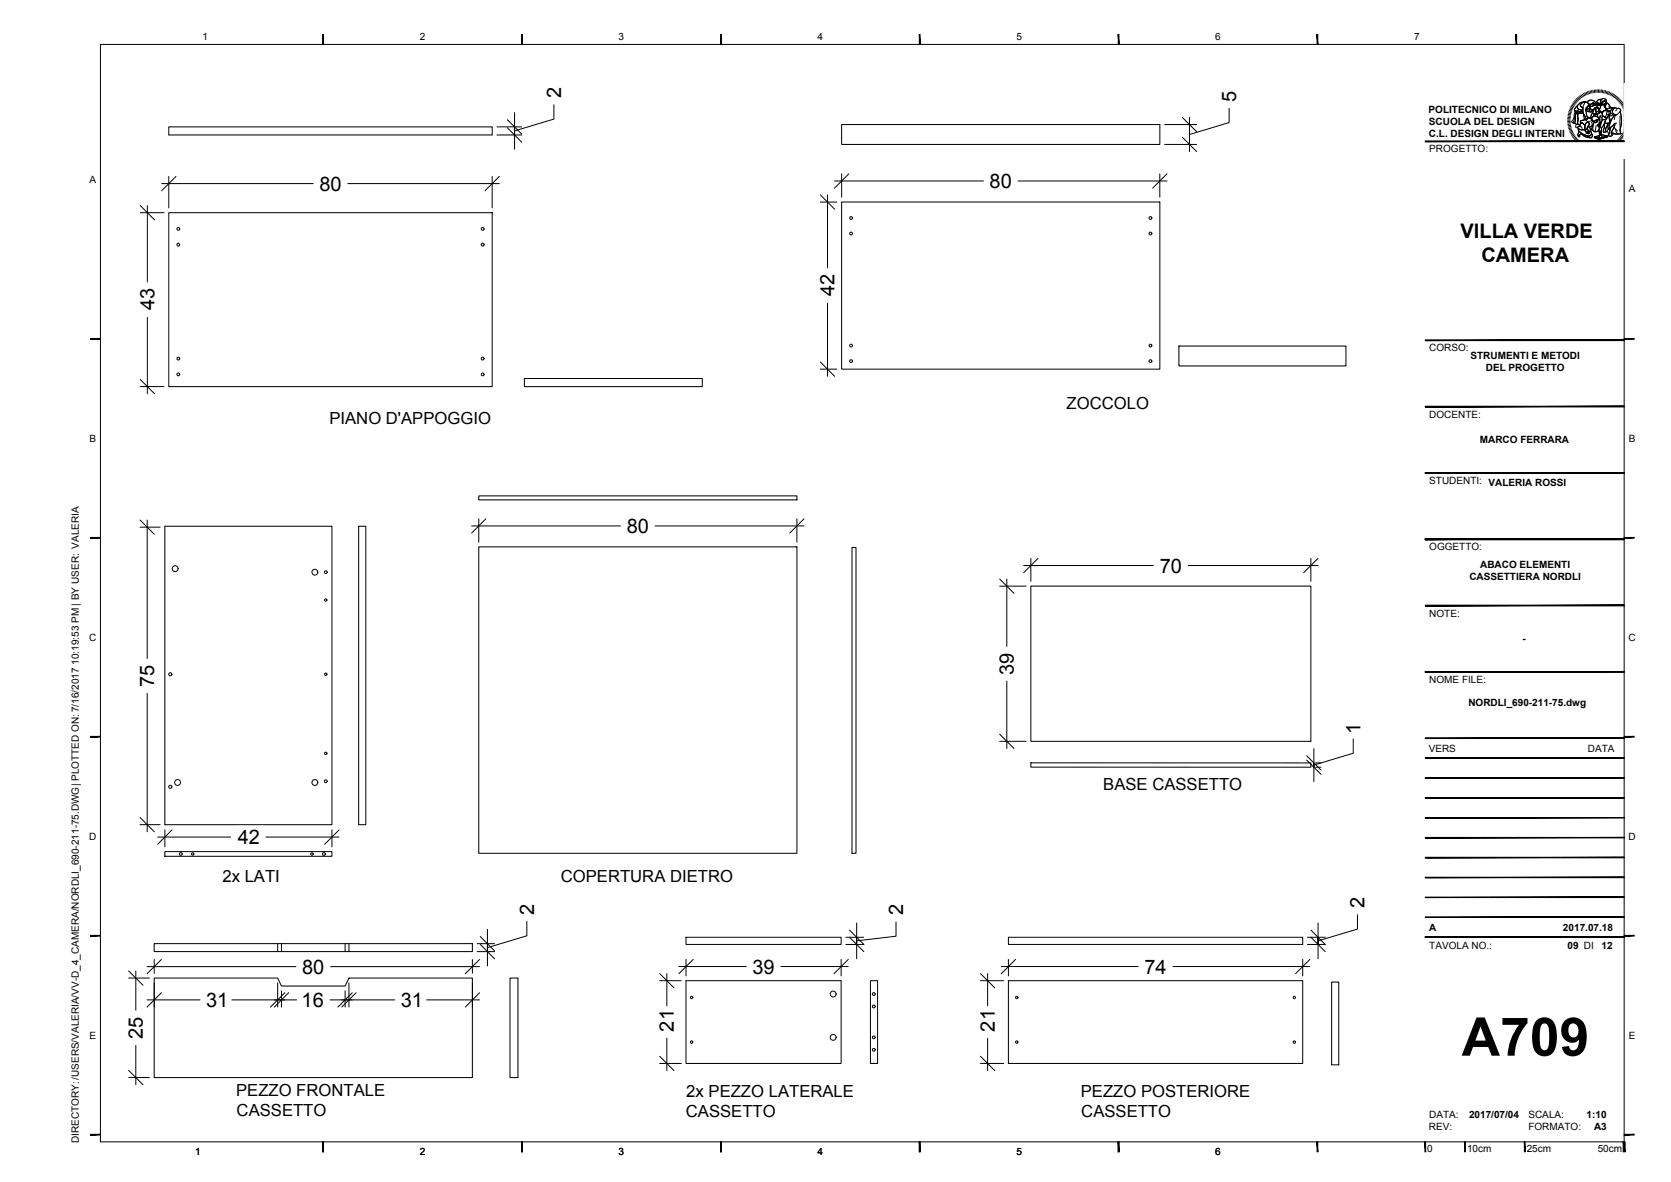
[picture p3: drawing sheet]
<svg xmlns="http://www.w3.org/2000/svg" width="420mm" height="297mm" viewBox="0 0 420 297" stroke-linecap="round" stroke-linejoin="round" font-family="sans-serif">
<!-- layer: 0 -->
<g fill="none" stroke="#000" stroke-width=".25">
<path d="M42.4 31.9h81.4v2h-81.4zM127.6 30.1l3.6 3.6M127.6 32.1l3.6 3.6M211.6 31.3h80v5h-80zM297.3 29.5l3.6 3.6M297.3 34.5l3.6 3.6M35.3 51.6l3.6 3.7M42.4 53.5h81.4v43.7h-81.4zM44.2 44.3l-3.6 3.6M125.6 44.3l-3.6 3.6M206.3 49l3.6 3.6M211.6 50.8h80v42h-80z"/>
<path d="M213.4 43.7l-3.6 3.6M293.4 43.7l-3.6 3.6M35.3 95.4l3.6 3.6M131.9 95.1h44.7v2.1h-44.7zM206.3 91l3.6 3.6M296.4 87h42v5h-42zM35.2 130.7l3.6 3.6M41.4 132.2h42.1v75h-42.1zM90.2 132.2h1.8v75h-1.8zM120.4 137.4h80v77h-80zM120.4 124.6h80v1h-80zM122.2 130.4l-3.6 3.6"/>
<path d="M202.2 130.4l-3.6 3.6M214.2 137.6h1v76.8h-1zM251.4 145.5l3.6 3.6M259.2 147.3h70.4v39h-70.4zM261 140.3l-3.6 3.6M331.4 140.3l-3.6 3.6M251.4 184.5l3.6 3.6M259.2 191.7h70.4v1.1h-70.4zM328.6 189.9l3.6 3.6M328.6 191l3.6 3.6M35.2 205.4l3.6 3.6M41.4 214h42.1v1.2h-42.1z"/>
<path d="M43.3 208.6l-3.6 3.6M85.3 208.6l-3.6 3.6M38.8 237.1h80v2h-80zM69.8 237.1v2M70.8 237.1v2M86.8 237.1v2M87.7 237.1v2M120.8 235.3l3.6 3.6M120.8 237.3l3.6 3.6M172.5 235.5h39v1.8h-39zM213.6 233.7l3.6 3.6M213.6 235.5l3.6 3.6"/>
<path d="M253.6 235.5h74v1.8h-74zM329.6 233.7l3.6 3.6M329.6 235.5l3.6 3.6M32.3 244l3.7 3.6M38.8 245.8h31l1 2h16l.9-2h31.1v25h-80zM40.6 241.1l-3.6 3.6M40.6 249.5l-3.6 3.6M71.6 249.5l-3.6 3.6M72.6 249.5l-3.6 3.6M88.6 249.5l-3.6 3.6M89.5 249.5l-3.6 3.6M120.6 241.1l-3.6 3.6"/>
<path d="M120.6 249.5l-3.6 3.6M128.2 245.8h2v25h-2zM165.9 244.7l3.6 3.5M172.5 246.5h39v20.7h-39zM174.3 241.1l-3.6 3.6M213.3 241.1l-3.6 3.6M218.9 246.5h1.8v20.7h-1.8zM246.5 244.7l3.6 3.5M253.6 246.5h74v20.7h-74zM255.4 241.1l-3.6 3.6M329.4 241.1l-3.6 3.6M334.8 246.8h1.8v20.8h-1.8z"/>
<path d="M32.3 269l3.7 3.6M165.9 265.4l3.6 3.6M246.5 265.4l3.6 3.6"/>
</g>
<!-- layer: Dettagli -->
<g fill="none" stroke="#000" stroke-width=".25">
<circle cx="44.8" cy="57.5" r=".35"/>
<circle cx="121.4" cy="57.5" r=".35"/>
<circle cx="214" cy="54.8" r=".35"/>
<circle cx="214" cy="58.7" r=".35"/>
<circle cx="289.3" cy="54.8" r=".35"/>
<circle cx="289.3" cy="58.7" r=".35"/>
<circle cx="44.8" cy="61.5" r=".35"/>
<circle cx="121.4" cy="61.5" r=".35"/>
<circle cx="44.8" cy="94.1" r=".35"/>
<circle cx="44.8" cy="90.1" r=".35"/>
<circle cx="121.4" cy="90.1" r=".35"/>
<circle cx="121.4" cy="94.1" r=".35"/>
<circle cx="214" cy="90.8" r=".35"/>
<circle cx="214" cy="86.8" r=".35"/>
<circle cx="289.3" cy="86.8" r=".35"/>
<circle cx="289.3" cy="90.8" r=".35"/>
<circle cx="44" cy="142.9" r=".74"/>
<circle cx="79.2" cy="143.8" r=".74"/>
<circle cx="81.9" cy="143.8" r=".35"/>
<circle cx="81.9" cy="150.8" r=".3"/>
<circle cx="42.8" cy="169.4" r=".4"/>
<circle cx="81.9" cy="169.4" r=".3"/>
<circle cx="42.8" cy="197.7" r=".4"/>
<circle cx="44.7" cy="196.6" r=".74"/>
<circle cx="79.2" cy="196.6" r=".74"/>
<circle cx="81.9" cy="196.3" r=".35"/>
<circle cx="81.9" cy="189.3" r=".3"/>
<circle cx="45.5" cy="214.6" r=".35"/>
<circle cx="48.5" cy="214.6" r=".3"/>
<circle cx="78.4" cy="214.6" r=".3"/>
<circle cx="81.4" cy="214.6" r=".35"/>
<circle cx="173.9" cy="250.7" r=".3"/>
<circle cx="209.5" cy="249.8" r=".74"/>
<circle cx="219.7" cy="252.9" r=".35"/>
<circle cx="219.7" cy="249.8" r=".35"/>
<circle cx="255.7" cy="250.7" r=".3"/>
<circle cx="325.4" cy="250.7" r=".3"/>
<circle cx="173.9" cy="261.9" r=".3"/>
<circle cx="209.5" cy="260.7" r=".74"/>
<circle cx="219.7" cy="263.8" r=".35"/>
<circle cx="219.7" cy="260.7" r=".35"/>
<circle cx="255.7" cy="261.9" r=".3"/>
<circle cx="325.4" cy="261.9" r=".3"/>
</g>
<!-- layer: G-ANNO-TTLB -->
<path d="M25.3 11.2h383.1v275.8h-383.1z" fill="none" stroke="#000" stroke-width=".25"/>
<g fill="#000" stroke="#000" stroke-width=".25">
<path d="M81.2 8.7l.1 2.5v-2.5zM81.2 8.7l.1 2.5h-.1z"/>
<path d="M131.2 8.7l.1 2.5v-2.5zM131.2 8.7l.1 2.5h-.1z"/>
<path d="M181.2 8.7l.1 2.5v-2.5zM181.2 8.7l.1 2.5h-.1z"/>
<path d="M231.2 8.7l.1 2.5v-2.5zM231.2 8.7l.1 2.5h-.1z"/>
<path d="M281.2 8.7l.1 2.5v-2.5zM281.2 8.7l.1 2.5h-.1z"/>
<path d="M331.2 8.7l.1 2.5v-2.5zM331.2 8.7l.1 2.5h-.1z"/>
<path d="M381.2 8.7l.1 2.5v-2.5zM381.2 8.7l.1 2.5h-.1z"/>
<path d="M358.4 35.6h50v-.2zM358.4 35.4h50l-50 .2z"/>
<path d="M22.8 85.2h2.5v-.1zM22.8 85.1h2.5l-2.5 .1z"/>
<path d="M358.4 85.6h50v-.2zM358.4 85.4h50l-50 .2z"/>
<path d="M408.4 85.2h2.5v-.1zM408.4 85.1h2.5l-2.5 .1z"/>
<path d="M358.4 118.8v.1l50-.1zM358.4 118.9l50-.1v.1z"/>
<path d="M358.4 102.3h50v-.2zM358.4 102.1h50l-50 .2z"/>
<path d="M358.4 118.9h50v-.1zM358.4 118.8h50l-50 .1z"/>
<path d="M22.8 135.2h2.5v-.1zM22.8 135.1h2.5l-2.5 .1z"/>
<path d="M358.4 135.4v.2l50-.2zM358.4 135.6l50-.2v.2z"/>
<path d="M358.4 135.4v.2l50-.2zM358.4 135.6l50-.2v.2z"/>
<path d="M358.4 135.4v.2l50-.2zM358.4 135.6l50-.2v.2z"/>
<path d="M358.4 135.4v.2l50-.2zM358.4 135.6l50-.2v.2z"/>
<path d="M408.4 135.2h2.5v-.1zM408.4 135.1h2.5l-2.5 .1z"/>
<path d="M358.4 152.1v.2l50-.2zM358.4 152.3l50-.2v.2z"/>
<path d="M358.4 168.7v.2l50-.2zM358.4 168.9l50-.2v.2z"/>
<path d="M358.4 168.7v.2l50-.2zM358.4 168.9l50-.2v.2z"/>
<path d="M22.8 185.2h2.5v-.1zM22.8 185.1h2.5l-2.5 .1z"/>
<path d="M358.4 195.4v.2l50-.2zM358.4 195.6l50-.2v.2z"/>
<path d="M358.4 190.4h50zM358.4 190.6l50-.2z"/>
<path d="M358.4 185.4v.2l50-.2zM358.4 185.6l50-.2v.2z"/>
<path d="M408.4 185.2h2.5v-.1zM408.4 185.1h2.5l-2.5 .1z"/>
<path d="M358.4 215.4v.2l50-.2zM358.4 215.6l50-.2v.2z"/>
<path d="M358.4 210.4h50zM358.4 210.6l50-.2z"/>
<path d="M358.4 205.4v.2l50-.2zM358.4 205.6l50-.2v.2z"/>
<path d="M358.4 200.4h50zM358.4 200.6l50-.2z"/>
<path d="M22.8 235.2h2.5v-.1zM22.8 235.1h2.5l-2.5 .1z"/>
<path d="M358.4 235.4v.2l50-.2zM358.4 235.6l50-.2v.2z"/>
<path d="M358.4 235.4v.2l50-.2zM358.4 235.6l50-.2v.2z"/>
<path d="M358.4 230.4v.2l50-.2zM358.4 230.6l50-.2v.2z"/>
<path d="M358.4 225.4h50zM358.4 225.6l50-.2z"/>
<path d="M358.4 220.4h50zM358.4 220.6l50-.2z"/>
<path d="M408.4 235.2h2.5v-.1zM408.4 235.1h2.5l-2.5 .1z"/>
<path d="M22.8 285.2h2.5v-.1zM22.8 285.1h2.5l-2.5 .1z"/>
<path d="M81.2 287l.1 2.5v-2.5zM81.2 287l.1 2.5h-.1z"/>
<path d="M81.2 287l.1 2.5v-2.5zM81.2 287l.1 2.5h-.1z"/>
<path d="M131.2 287l.1 2.5v-2.5zM131.2 287l.1 2.5h-.1z"/>
<path d="M131.2 287l.1 2.5v-2.5zM131.2 287l.1 2.5h-.1z"/>
<path d="M181.2 287l.1 2.5v-2.5zM181.2 287l.1 2.5h-.1z"/>
<path d="M181.2 287l.1 2.5v-2.5zM181.2 287l.1 2.5h-.1z"/>
<path d="M231.2 287l.1 2.5v-2.5zM231.2 287l.1 2.5h-.1z"/>
<path d="M231.2 287l.1 2.5v-2.5zM231.2 287l.1 2.5h-.1z"/>
<path d="M281.2 287l.1 2.5v-2.5zM281.2 287l.1 2.5h-.1z"/>
<path d="M281.2 287l.1 2.5v-2.5zM281.2 287l.1 2.5h-.1z"/>
<path d="M331.2 287l.1 2.5v-2.5zM331.2 287l.1 2.5h-.1z"/>
<path d="M358.3 287v2.5h.2zM358.3 287h.2v2.5z"/>
<path d="M368.3 287l.2 2.5v-2.5zM368.3 287l.2 2.5h-.2z"/>
<path d="M383.3 287l.2 2.5v-2.5zM383.3 287l.2 2.5h-.2z"/>
<path d="M408.1 287l.5 2.5v-2.5zM408.1 287l.5 2.5h-.5z"/>
<path d="M408.4 285.2h2.5v-.1zM408.4 285.1h2.5l-2.5 .1z"/>
</g>
<!-- layer: G-ANNO-LOGO -->
<g fill="none" stroke="#000" stroke-width=".25">
<path d="M394.1 30.2h.7M394.2 29.8l.6 .1M394.2 29.5h.7M394.2 29.1l.7 .1M394.3 28.8l.6 .1M394.4 28.4l.6 .2M394.5 28.1l.6 .2M394.6 27.7l.6 .2M394.7 27.4l.6 .2M394.8 27.1l.6 .2M394.8 30.5h-.6M394.9 30.8l-.7 .1"/>
<path d="M394.9 31.2h-.7M394.9 31.5l-.6 .1M395 26.7l.6 .3M395 31.8l-.7 .1M395.1 32.1l-.7 .2M395.1 26.4l.6 .4M395.2 32.4l-.7 .2M395.3 32.7l-.6 .3M395.3 26.1l.6 .4M395.4 33l-.6 .3M395.5 25.8l.6 .4M395.6 33.3l-.7 .3"/>
<path d="M395.7 33.6l-.6 .3M395.7 25.5l.6 .5M395.9 33.9l-.6 .4M396 25.3l.5 .4M396 27.8l1 .1a.68 .68 0 0 0 1-.1v.6h-.9a.8 .8 0 0 1-1.1-.5zM396 34.2l-.5 .4M396.1 27.8v.5M396.2 25l.5 .5M396.2 28.3l-.3 .6-.1 1.2-.3 .8 .4 .1M396.2 34.4l-.5 .4M396.3 26.8l.4-.2-.1 .3a.81 .81 0 0 0 1 .8l.3 .1-.2 .1a.56 .56 0 0 1-.8 0h-.5a.5 .5 0 0 1-.5-.4 .5 .5 0 0 1 .3-.5zM396.4 24.7l.5 .5"/>
<path d="M396.5 34.7l-.6 .4M396.5 28.4l-.4 .6v1.2l-.2 .8 .7 .2M396.5 28.4h.4l-.2 .5 .1 1.2-.1 1-.1 .1a.44 .44 0 0 1-.6-.1 .44 .44 0 0 1 .1-.6v-.4a1.76 1.76 0 0 1 .4-1.7zM396.7 26.6l-.6 .5a.44 .44 0 0 0-.2 .5 .44 .44 0 0 0 .5 .3h.6a.65 .65 0 0 0 1-.1M396.7 34.9l-.5 .5M396.7 24.5l.5 .5M396.7 31.9v.1a1.21 1.21 0 0 0 1.8 .5M396.8 26.3l.6-.5 1.3-.1a.99 .99 0 0 0-1.3 1l.6 .3v.8l-.5-.2a.75 .75 0 0 1-.9-.7zM396.9 32.3l.7 .3 .9-.1 .1 .5 .3 .3v.2l.2-.3 .3 .4-.2-.5 .3 .4-.1-.5 .4 .2-.8-.7 .3-.7 .4 .1 .3 1a.79 .79 0 0 1 0 1 .79 .79 0 0 1-.8 .3l-1.7-.8-.6-.5zM396.9 32.3v.6l.8 .6 1.9 .9M396.9 35.2l-.5 .4M396.9 28.4h1.2l.5 1.1v.5l-.4 .2a.6 .6 0 0 0-.8 .7l.2 .1-.4 .4a.56 .56 0 0 1-.5-.8v-1.7z"/>
<path d="M396.9 28.4l-.2 .6v2.2M397 24.3l.4 .5M397 33l-.1 .1a.99 .99 0 0 0 0 1.2h.3l.1-.1-.2-.1a.49 .49 0 0 1 .4-.4 .49 .49 0 0 1 .5 .3l.9 .5a1.25 1.25 0 0 0 1.5-.1l-.2-.8M397 33l.8 .6 1.4 .6 .6-.1 .4-.5a.65 .65 0 0 1 0 .9 .65 .65 0 0 1-.9 0l-1.3-.5a.44 .44 0 0 0-.5-.3 .44 .44 0 0 0-.3 .4v.2l-.3 .1a.84 .84 0 0 1 0-1.2zM397.1 35.4l-.4 .5M397.2 31.4a.5 .5 0 0 0-.8-.1 .5 .5 0 0 0 .1 .8 .69 .69 0 0 1 .6-.4 .69 .69 0 0 1 .7 .5l.1 .1M397.3 24l.4 .6M397.4 35.6l-.5 .5M397.4 31.1l.4-.3 .2 .2a.73 .73 0 0 1 .5 1v.5a1.21 1.21 0 0 1-1.8-.5l.3-.3h.4l-.2-.3zM397.4 30.4l1.2-.4 .3 .2 .4-.6 .8 .2 .3 .4a.94 .94 0 0 1 .3 1 .94 .94 0 0 1-.8 .6 .33 .33 0 0 1-.4 .1 .33 .33 0 0 1-.1-.5h.1a.37 .37 0 0 0 .2-.5 .37 .37 0 0 0-.5-.2l-.3 .1-.4 .7-.7-.7a.29 .29 0 0 1-.4 .1 .29 .29 0 0 1 0-.5zM397.6 23.8l.3 .6M397.6 35.8l-.4 .5"/>
<path d="M397.6 26l.9-.3a.73 .73 0 0 1 .9 .5 .73 .73 0 0 1-.5 .9 1.01 1.01 0 0 0 0 1.3 .99 .99 0 0 0 .7 1.2l-.5 .1-.2 .4a.38 .38 0 0 1-.3-.2 .38 .38 0 0 1 0-.4l-.5-1-.1-1.4a.68 .68 0 0 1-.4-1zM397.7 30.7l.8 .8M397.8 30.8l-.5 .5 .1 .4M397.9 23.7l.3 .5M397.9 27.8l-.4-.2a.77 .77 0 0 1-.9-.7l.1-.5 .6-.5 .8-.3a.82 .82 0 0 1 1 .2 .82 .82 0 0 1 0 1.1 .93 .93 0 0 0-.2 1.4 1.03 1.03 0 0 0 .7 1.3l-.5 .1M397.9 36l-.4 .6M398 28.4l-1.8-.1a.9 .9 0 0 0-.4 1l-.1 .5-.5 .8 .3 .3M398.2 23.5l.3 .6M398.2 36.2l-.4 .5M398.2 28.7l.2 1.4M398.4 26l-.3 .7-.1 1.2 .6 1.6a.39 .39 0 0 0 0 .4 .39 .39 0 0 0 .3 .2l.2-.4M398.4 36.3l-.3 .6"/>
<path d="M398.5 23.3l.3 .6M398.6 30l-.4 .2a.72 .72 0 0 0-.8 .6l.2 .2M398.7 25.6a1 1 0 0 0-1.3 1.1l.6 .3M398.7 36.5l-.3 .6M398.8 23.2l.3 .6M398.9 30.8a.47 .47 0 0 1 .7 .1 .47 .47 0 0 1-.2 .7l-.4 .9 .8 .7-.4-.2 .1 .5-.3-.4 .1 .5-.2-.4-.2 .3v-.2l-.4-.7v-1.1zM398.9 30.8a.47 .47 0 0 1 .7 .1 .47 .47 0 0 1-.2 .7l-.4 .9 .8 .7-.4-.2 .1 .5-.3-.4 .2 .5-.3-.4-.2 .3v-.3l-.3-.4-.1-1.2zM398.9 27l.4-.3 .6-.1-.1 .6-1.2 .5zM398.9 27.5l.8-.3 .3 .2-.4 .2 .2 .5a.61 .61 0 0 1-.9-.6zM399 27.5a.57 .57 0 0 0 .8 .6M399 36.6l-.2 .6M399.1 25.7l.7-.5 1 .2a.3 .3 0 0 1 .3 .3 .3 .3 0 0 1-.4 .2l-.2-.1-.5 .4-.6-.1"/>
<path d="M399.1 29.7h.1M399.1 23l.3 .7M399.2 25.4l.5-.2h.6l.7 .4a.23 .23 0 0 1 .2 .2 .23 .23 0 0 1-.3 .2l-.4-.2-.4 .4h-.4l-.6-.5zM399.3 36.7l-.2 .7M399.4 26l.6 .2 .6-.4 .3 .2-.2 .6-.4 .2-.5-.2-.5 .1zM399.5 22.9l.2 .7M399.6 29.6a1.15 1.15 0 0 1 1 .8 1.15 1.15 0 0 1-.3 1.2M399.6 36.8l-.2 .7M399.7 27.5l.8 .1-.2 .1a.37 .37 0 0 1-.2 .5 .37 .37 0 0 1-.5-.3zM399.7 31.9l.3 1a.8 .8 0 0 1 0 1 .8 .8 0 0 1-.8 .3M399.7 27.2l.3 .2M399.8 27v.2l-1.1 .5"/>
<path d="M399.8 30.5l-.8 .2M399.8 22.8l.2 .7M399.9 26.6l-.4 .5M400 36.9l-.2 .7M400 30.2l.7 .4M400.1 27.5a.33 .33 0 0 0-.4 .3 .33 .33 0 0 0 .4 .3 .33 .33 0 0 0 .2-.4l.2-.2-.6 .1M400.1 30.6a.7 .7 0 0 1 .2 1 .7 .7 0 0 1-1 .2M400.2 29.6l.6-.5 .6 .1 .5 .4a.3 .3 0 0 1 .1 .4 .3 .3 0 0 1-.5 .1l-.3 .2a.47 .47 0 0 1-.5 .3 .47 .47 0 0 1-.4-.5zM400.2 29.8l.1-.3a.9 .9 0 0 1 1.3-.1l.3 .3a.25 .25 0 0 1 .1 .3 .25 .25 0 0 1-.4 0l-1 .5M400.2 22.7l.1 .7M400.2 32.5l.8 .6M400.3 37l-.2 .7"/>
<path d="M400.4 26.5v.1M400.5 26.1l.1 .2M400.5 28.4l-.4 .6-.1 .7M400.5 31.8v1M400.5 22.7l.1 .6M400.5 26.2h.1M400.6 37.1l-.1 .6M400.6 30.5l1.2-.4-.2 .5-.4 .2-.5-.1zM400.6 30.5l.6 .4 .4-.3 .1-.4a.43 .43 0 0 0 .3-.5 .43 .43 0 0 0-.4-.3l-.9-.3-.5 .7h-.2v-.5l.5-.9 .2 .2 1.1 .1 .5-.4v-.4l.6 .2v.5a.73 .73 0 0 1-.2 1l.1 .4a.39 .39 0 0 1-.2 .6l-.4 .3-.2 .6h-.4l.3 .2 .3-.1-.1 .5 .2-.3-.3 1.1a.97 .97 0 0 1-1.5-.1l-.4-.4 .4-.5 .2-1.1M400.6 31.3l-.3 .9-.4 .4M400.9 22.6v.7M400.9 26l-.2 .6-.4 .2-.5-.2-.5 .1"/>
<path d="M400.9 26.3l.7-.1a.23 .23 0 0 1 .3 .2 .23 .23 0 0 1-.3 .3zM400.9 27.2l.5-.2h.4l.5 1a.23 .23 0 0 1-.1 .4 .23 .23 0 0 1-.3-.2 .23 .23 0 0 1 .2-.3l-.2-.6a.44 .44 0 0 0-.7-.2 .44 .44 0 0 0 .1 .7l.1 .5a.41 .41 0 0 1-.5 .4 .41 .41 0 0 1-.3-.5zM400.9 37.1l-.1 .7M401 34.4l2-.5 1.1 .2-2 .6zM401 34.4l1.1 .3v.3l-1.1-.3zM401.2 27.1l.3-.1 .3 .2 .3 .5a.63 .63 0 0 1-.1 .7 .63 .63 0 0 1-.7 .2zM401.2 22.6l.1 .6M401.2 37.2v.6M401.3 26.2l.1-.3a.5 .5 0 0 1 .5 0 .5 .5 0 0 1 .2 .5l-.2 .1M401.3 30.6l.1 .1M401.3 31.5l-.3 1.6 1-.2M401.3 25.9h.1a.51 .51 0 0 1 .5 0 .51 .51 0 0 1 .2 .5l-.2 .1-.2-.3h-.4z"/>
<path d="M401.4 30.3l.1 .1M401.4 30.6h.1M401.5 30.3l-.1 .1M401.5 27.4h.1M401.6 37.2l-.1 .7M401.6 27.3l-.2 .1M401.6 22.5v.7M401.7 26.3l-.5-.1-.4 .2h.3a.39 .39 0 0 0 .4 .3 .39 .39 0 0 0 .4-.3l-.2-.2v.2M401.7 28.7v.7M401.7 31.4l.3 .1 .1-.4a.29 .29 0 0 1 .1-.3 .29 .29 0 0 1 .4 .1l-.4 1.1v-.4l-.3 .1zM401.8 30.1l-.2 .5a.56 .56 0 0 1-.9-.1M401.8 27.2l.2 .2-.1 .2"/>
<path d="M401.9 37.2v.7M401.9 27.3a.43 .43 0 0 0-.7-.2 .43 .43 0 0 0 .1 .7 .49 .49 0 0 1-.1 .9 .49 .49 0 0 1-.7-.5l.4-.9 .7-.3 .4 .2 .3 .7a.24 .24 0 0 1-.1 .4 .24 .24 0 0 1-.3-.2M401.9 22.5v.7M402 27.7h-.2M402 27.5a.41 .41 0 0 1 0 .6 .41 .41 0 0 1-.6-.1h-.1M402 28.3l-.3 .3h-.4M402.1 34.7l2-.6v.3l-2 .6zM402.1 34.7v.3M402.1 26.4l.1-.1a1.06 1.06 0 0 1 0 1.2M402.2 31.5l-.1 .5 .2-.2M402.2 30.9h.1M402.2 37.2v.7"/>
<path d="M402.2 25.9l.1 .5M402.3 27.9l-.1-.4a.91 .91 0 0 0 0-1.2l-.4-.4a.45 .45 0 0 1-.2-.6 .45 .45 0 0 1 .6-.3 .26 .26 0 0 1 .4 0 .26 .26 0 0 1-.1 .4v1.2l.2-.1v-.5a.41 .41 0 0 0 .3 .4 .41 .41 0 0 0 .5-.2l-.1 .7 .2-.1 .4 .6-1.1 .7M402.3 22.6v.6M402.3 31.3l-.1 .2-.1-.2M402.3 28.2l.5 .2M402.4 29l-.2 1.3M402.4 33l.2-.1 .1 1.1-.2-.6-.4 .7zM402.5 30.1l-.4 .4v.4M402.5 37.2l.1 .6M402.6 30.7l-.4 .2-.2 .6h-.4l.3 .2 .2-.1M402.6 29l-.4 .9M402.7 22.6l-.1 .7"/>
<path d="M402.7 25l.7-.2 .3 .2 .2 .3v.8l-.4 .9v-.8l.2-.4-.2-.5-.2 .1a.74 .74 0 0 0-.6 1.1l-.2 .1-.1-.8zM402.7 25h-.5a.62 .62 0 0 0-.7 .8M402.8 24.9l.6-.1 .3 .2 .2 .3v.8l-.4 .9v-.8l.2-.4a.32 .32 0 0 0-.1-.4 .32 .32 0 0 0-.4 0l-.3 .1-.2 1-.2 .1-.1-.9zM402.8 26l.2 .4 .5-.2M402.9 37.1v.7M402.9 28.1h.1a1.53 1.53 0 0 1 1.9 0 1.6 1.6 0 0 1-1.3 1.5l-.7-.8zM402.9 25.5l.4-.1a.3 .3 0 0 1 .4 0 .3 .3 0 0 1 0 .4l-.2 .4a.4 .4 0 0 1-.4 .2 .4 .4 0 0 1-.3-.4zM402.9 25.8h.2M402.9 30.1l.9-.1-.7 1.6a1.29 1.29 0 0 0-.4 1.4h-.3l-.2 .6-.2-1zM402.9 30.1l-.9 2.7 .2 .8-.1 .9 .4-1.1 .3 .9-.2-1.4-.4 .7M403 22.6l-.1 .7M403 26.2l.1 .1"/>
<path d="M403 29.1a.62 .62 0 0 0-.1 1l1-.2 .4-.5M403 25.8v.1M403.1 26.1h.1M403.2 37.1l.1 .6M403.4 22.7l-.2 .7M403.4 25.9l.2 .1M403.4 31.1l.8-.1-.5 1.3 .2 .7-.4 .2-.4-.2zM403.4 26h.1M403.5 37l.2 .6M403.6 26.8l.4 .6M403.7 29.2v.1M403.7 22.8l-.2 .6"/>
<path d="M403.8 27.6l.8-.4 1-.1-.7 1zM403.8 30l-.7 1.6a1.29 1.29 0 0 0-.4 1.4h-.1M403.8 36.9l.2 .6M403.8 29.2h-.2M403.9 25.8a1.32 1.32 0 0 1 .9 1l.3 .3-.4 .1a.63 .63 0 0 1-.8 .1 .63 .63 0 0 1-.2-.9zM403.9 25.8l.7 .5 .2 .5M403.9 29.5h-.1M404.1 22.9l-.3 .6M404.1 36.8l.2 .6M404.1 34.1v.3l-2 .6-1.1-.3v-.3l1.1 .3 2-.6-1.1-.2-2 .5M404.2 31l-.5 1.3 .2 .7-.2 .2-.6-.2 .3-1.9M404.4 23l-.2 .6"/>
<path d="M404.4 36.7l.3 .6M404.5 28.8l-.1 .4M404.5 29.1h.2l-.1 .8a.71 .71 0 0 1-.2 1.1l-1 .1 .3-1.1zM404.5 27.9h.3l.2 .4M404.5 26.7l.5 .4M404.6 30.9l-1.2 .2M404.6 32.3l-.1 .3 .3 .1M404.7 23.1l-.2 .7M404.7 36.6l.3 .6M404.7 29.1v1.3l-.2 .9a1.87 1.87 0 0 0-.2 2.1l.2 .2M404.9 32.1l1.1-1-.5 1.6a1.21 1.21 0 0 0-.2 1.4l-.2 .1a.4 .4 0 0 1-.6 0 .4 .4 0 0 1 .1-.6zM404.9 28.1a1.04 1.04 0 0 1 .6-.9 1.04 1.04 0 0 1 1.1 .1 .55 .55 0 0 1 .8 .2 .55 .55 0 0 1-.2 .8l-.3 .2a1.09 1.09 0 0 1-1.9-.2"/>
<path d="M405 28.3l-.2 .4-.3 .2a.69 .69 0 0 1-.5 .6 .69 .69 0 0 1-.7-.2 .74 .74 0 0 1-.2-1.2l.6-.3a.33 .33 0 0 1 .5 .2 .33 .33 0 0 1-.2 .4v.2a.24 .24 0 0 0 .1 .3 .24 .24 0 0 0 .3-.2l.2-.3-.1-.5-.7-.2-.9 .4v.5M405 29.8v.6M405 36.4l.3 .6M405 23.3l-.2 .6M405.3 36.3l.3 .5M405.4 23.4l-.3 .6M405.4 29l-.8 .1M405.5 33.2l.6 .5M405.6 36.1l.3 .6M405.7 23.6l-.4 .6M405.7 27.1a2.39 2.39 0 0 0-2 .6M405.8 35.9l.4 .6"/>
<path d="M405.9 32l.8 .9M405.9 29a6.7 6.7 0 0 0-1.4 3.5l1.5-1.4 .5-.1M405.9 27.2a.92 .92 0 0 0-.5 1 .92 .92 0 0 0 1 .7M406 27.1l.7 .2a.5 .5 0 0 1 .6 .1 .5 .5 0 0 1 .1 .7l.2 1a8.2 8.2 0 0 1-.3 3.7l.3 .8h-2.4v-.3l.6-1.2 .2-1-1.5 1.4a5.9 5.9 0 0 1 1.5-3.5l.4-.1a.93 .93 0 0 1-1-.7 .93 .93 0 0 1 .6-1.1zM406 23.8l-.4 .6M406 31.1l-.5 1.6a1.28 1.28 0 0 0-.2 1.4l-.2 .1a.4 .4 0 0 1-.6-.1 .4 .4 0 0 1 .1-.5l.3-1.5M406.1 35.7l.4 .5M406.1 29l-.2 1.1M406.3 32.5l.2 .8 .4 .4M406.3 24l-.4 .5M406.4 35.5l.4 .5M406.5 27.6l-.3 .3"/>
<path d="M406.6 24.2l-.5 .5M406.6 35.3l.5 .5M406.8 24.4l-.4 .6M406.8 35.1l.5 .4M407 34.8l.6 .5M407.1 24.7l-.5 .5M407.3 34.6l.5 .4M407.3 29.2l.1 3.3M407.4 24.9l-.5 .5M407.4 28.1a9.7 9.7 0 0 1 0 4.9l.2 .6h-2.4M407.5 34.3l.5 .4M407.6 25.2l-.5 .4"/>
<path d="M407.6 34l.6 .4M407.8 25.5l-.5 .4M407.8 33.8l.6 .3M408 33.5l.6 .3M408 25.8l-.5 .3M408.1 33.2l.6 .3M408.2 26.1l-.5 .3M408.3 32.9l.6 .3M408.4 32.6l.6 .2M408.4 26.3l-.6 .4M408.5 32.3l.6 .2M408.6 32l.6 .1"/>
<path d="M408.6 26.7l-.6 .3M408.6 31.7l.7 .1M408.7 31.3l.7 .1M408.7 31l.7 .1M408.8 27l-.7 .3M408.8 30.7h.6M408.8 30.4l.7 .1M408.9 27.3l-.6 .3M409 27.7l-.6 .2M409.1 28l-.6 .2M409.2 28.3l-.6 .2M409.3 28.7l-.7 .1"/>
<path d="M409.4 29l-.7 .1M409.4 29.4h-.7M409.4 29.7l-.6 .1M409.5 30.1h-.7"/>
</g>
<!-- layer: G-ANNO-TTLB -->
<g fill="#fff" stroke="#fff" stroke-width=".25">
<path d="M383.4 35.5l30.7 4.3-5.7-4.3zM383.4 35.5l30.7 4.3h-30.7z"/>
<path d="M408.4 21h5.7l-5.7 14.5zM414.1 21l-5.7 14.5 5.7 4.3z"/>
</g>
<path d="M383.4 35.5h25v-14.5h5.7v18.8h-30.7z" fill="none" stroke="#fff" stroke-width=".25"/>
<!-- layer: A-ANNO-DIMS -->
<g fill="none" stroke="#000" stroke-width=".25">
<path d="M125 31.9h6.2M125 33.9h6.2M129.4 31.9v2v-2M129.4 28.3v3.6M129.4 33.9v3.6M139.3 26.3v3.6l-9.9 3M292.8 31.3h8.1M292.8 36.3h8.1M299.1 29.5v8.6M309.1 27.2v3.6l-10 3M35.3 53.5h5.9M37.1 51.6v19.3"/>
<path d="M40.6 46.1h38.2M42.4 44.3v7.9M87.5 46.1h38.1M123.8 44.3v7.9M206.3 50.8h4.1M208.1 49v18.3M209.8 45.5h37.5M211.6 43.7v5.9M256 45.5h37.4M291.6 43.7v5.9M37.1 79.8v19.2M208.1 76.2v18.4"/>
<path d="M35.3 97.2h5.9M206.3 92.8h4.1M35.2 132.5h5.1M37 130.7v34.8M118.6 132.2h37.4M120.4 130.4v5.8M164.7 132.2h37.5M200.4 130.4v5.8M251.4 147.3h6.6M253.2 145.5v16.9M257.4 142.1h32.6M259.2 140.3v5.8"/>
<path d="M298.8 142.1h32.6M329.6 140.3v5.8M37 174.2v34.8M253.2 171.2v16.9M251.4 186.3h6.6M330.4 191.7v1.1v-1.1M330.4 188.1v3.6M330.4 192.8v3.6M330.8 191.7h1.4M330.8 192.8h1.4M340.3 185.7v3.6l-9.9 3M35.2 207.2h5.1"/>
<path d="M39.7 210.4h18.3M41.5 208.6v4.2M66.9 210.4h18.4M83.5 208.6v4.2M120 237.1h4.4M120 239.1h4.4M122.6 237.1v2v-2M122.6 233.5v3.6M122.6 239.1v3.6M132.5 231.6v3.6l-9.9 2.9M212.7 235.5h4.5M212.7 237.3h4.5"/>
<path d="M215.4 235.5v1.8v-1.8M215.4 231.9v3.6M215.4 237.3v3.6M225.3 231.7v3.6l-9.9 1.1M328.8 235.5h4.4M328.8 237.3h4.4M331.4 235.5v1.8v-1.8M331.4 231.9v3.6M331.4 237.3v3.6M341.3 229.9v3.6l-9.9 2.9M32.3 245.8h5.3M34.2 244v9.9"/>
<path d="M37 242.9h37.4M37 251.3h13.3M38.8 241.1v3.5M38.8 247v6.1M58.3 251.3h16.3M69.8 247v6.1M70.8 249v4.1M83 251.3h16.2M83.1 242.9h37.5M86.8 249v4.1M87.7 247v6.1M107.3 251.3h13.3"/>
<path d="M118.8 241.1v3.5M118.8 247v6.1M165.9 246.5h5.4M167.7 244.7v8.1M170.7 242.9h16.9M172.5 241.1v4.1M196.4 242.9h16.9M211.5 241.1v4.1M246.5 246.5h5.8M248.3 244.7v8.1M251.8 242.9h34.4M253.6 241.1v4.1"/>
<path d="M294.9 242.9h34.5M327.6 241.1v4.1M32.3 270.8h5.3M34.2 262.7v9.9M165.9 267.2h5.4M167.7 260.9v8.1M246.5 267.2h5.8M248.3 260.9v8.1"/>
</g>
<g fill="#fff" stroke="#fff" stroke-width=".25">
<path d="M34.3 71.8v7.1h5.5zM34.3 71.8h5.5v7.1z"/>
<path d="M79.7 43.4v5.5l6.9-5.5zM79.7 48.9l6.9-5.5v5.5z"/>
<path d="M136.6 21.2v4.2h5.4zM136.6 21.2h5.4v4.2z"/>
<path d="M306.3 22.2v4.1h5.5zM306.3 22.2h5.5v4.1z"/>
<path d="M248.2 42.8v5.4l6.9-5.4zM248.2 48.2l6.9-5.4v5.4z"/>
<path d="M205.4 68.2v7.1h5.4zM205.4 68.2h5.4v7.1z"/>
<path d="M31.4 254.8v7h5.5zM31.4 254.8h5.5v7z"/>
<path d="M129.8 226.5v4.2h5.4zM129.8 226.5h5.4v4.2z"/>
<path d="M75.3 240.2v5.4l6.9-5.4zM75.3 245.6l6.9-5.4v5.4z"/>
<path d="M51.2 248.6v5.4l6.2-5.4zM51.2 254l6.2-5.4v5.4z"/>
<path d="M100.2 248.6v5.4l6.2-5.4zM100.2 254l6.2-5.4v5.4z"/>
<path d="M75.5 248.6v5.4l6.6-5.4zM75.5 254l6.6-5.4v5.4z"/>
<path d="M165 253.7v6.3h5.4zM165 253.7h5.4v6.3z"/>
<path d="M188.5 240.2v5.4l7-5.4zM188.5 245.6l7-5.4v5.4z"/>
<path d="M222.6 226.6v4.2h5.4zM222.6 226.6h5.4v4.2z"/>
<path d="M245.6 253.7v6.3h5.4zM245.6 253.7h5.4v6.3z"/>
<path d="M287.1 240.2v5.4l6.9-5.4zM287.1 245.6l6.9-5.4v5.4z"/>
<path d="M338.6 224.8v4.2h5.4zM338.6 224.8h5.4v4.2z"/>
<path d="M250.4 163.3v7h5.5zM250.4 163.3h5.5v7z"/>
<path d="M290.9 139.4v5.4l7-5.4zM290.9 144.8l7-5.4v5.4z"/>
<path d="M337.6 181.7v3.1h5.4zM337.6 181.7h5.4v3.1z"/>
<path d="M34.3 166.4v6.9h5.4zM34.3 166.4h5.4v6.9z"/>
<path d="M58.9 207.7v5.4l7.1-5.4zM58.9 213.1l7.1-5.4v5.4z"/>
<path d="M156.9 129.4v5.5l6.9-5.5zM156.9 134.9l6.9-5.5v5.5z"/>
</g>
<text font-size="13.4" x="367.5" y="265.3">A709</text>
<g font-size="5">
<text x="141.1" y="24.6" transform="rotate(-90 141.1 24.6)">2</text>
<text x="310.8" y="25.7" transform="rotate(-90 310.8 25.7)">5</text>
<text x="80.3" y="47.9">80</text>
<text x="248.8" y="47.3">80</text>
<text x="367.3" y="59.7">VILLA VERDE</text>
<text x="372.5" y="65.8">CAMERA</text>
<text x="38.8" y="78" transform="rotate(-90 38.8 78)">43</text>
<text x="209.9" y="74.5" transform="rotate(-90 209.9 74.5)">42</text>
<text x="157.6" y="133.9">80</text>
<text x="291.6" y="143.9">70</text>
<text x="38.8" y="172.6" transform="rotate(-90 38.8 172.6)">75</text>
<text x="254.9" y="169.6" transform="rotate(-90 254.9 169.6)">39</text>
<text x="342.1" y="184.4" transform="rotate(-90 342.1 184.4)">1</text>
<text x="59.8" y="212.2">42</text>
<text x="134.3" y="229.9" transform="rotate(-90 134.3 229.9)">2</text>
<text x="227.1" y="230" transform="rotate(-90 227.1 230)">2</text>
<text x="343.1" y="228.2" transform="rotate(-90 343.1 228.2)">2</text>
<text x="76" y="244.7">80</text>
<text x="189.2" y="244.7">39</text>
<text x="287.8" y="244.7">74</text>
<text x="51.8" y="253.1">31</text>
<text x="75.8" y="253.1">16</text>
<text x="100.8" y="253.1">31</text>
<text x="35.9" y="261" transform="rotate(-90 35.9 261)">25</text>
<text x="169.5" y="259.2" transform="rotate(-90 169.5 259.2)">21</text>
<text x="250.1" y="259.2" transform="rotate(-90 250.1 259.2)">21</text>
</g>
<g font-size="4.2">
<text x="82.8" y="106.5">PIANO D'APPOGGIO</text>
<text x="268.2" y="102.7">ZOCCOLO</text>
<text x="277.4" y="198.5">BASE CASSETTO</text>
<text x="55.9" y="221.7">2x LATI</text>
<text x="141" y="221.7">COPERTURA DIETRO</text>
<text x="59.4" y="275.4">PEZZO FRONTALE</text>
<text x="172.6" y="275.6">2x PEZZO LATERALE</text>
<text x="271.8" y="275.7">PEZZO POSTERIORE</text>
<text x="59.5" y="280.4">CASSETTO</text>
<text x="172.5" y="280.6">CASSETTO</text>
<text x="271.9" y="280.8">CASSETTO</text>
</g>
<g font-size="2.5">
<text x="50.9" y="10">1</text>
<text x="105.6" y="10">2</text>
<text x="155.6" y="10">3</text>
<text x="205.6" y="10">4</text>
<text x="255.6" y="10">5</text>
<text x="305.6" y="10">6</text>
<text x="355.6" y="10">7</text>
<text x="359.2" y="28.5">POLITECNICO DI MILANO</text>
<text x="359.3" y="31.5">SCUOLA DEL DESIGN</text>
<text x="359.3" y="34.5">C.L. DESIGN DEGLI INTERNI</text>
<text x="359.4" y="38.3">PROGETTO:</text>
<text x="22.5" y="46.1">A</text>
<text x="409.5" y="48.4">A</text>
<text x="359.4" y="88.3">CORSO:</text>
<text x="369.7" y="90.2">STRUMENTI E METODI</text>
<text x="373.6" y="93.2">DEL PROGETTO</text>
<text x="359.4" y="105">DOCENTE:</text>
<text x="22.5" y="111.1">B</text>
<text x="372.1" y="111.4">MARCO FERRARA</text>
<text x="409.5" y="111.1">B</text>
<text x="359.4" y="121.6">STUDENTI: VALERIA ROSSI</text>
<text x="359.4" y="138.3">OGGETTO:</text>
<text x="372.2" y="142.8">ABACO ELEMENTI</text>
<text x="369.5" y="145.8">CASSETTIERA NORDLI</text>
<text x="359.4" y="155">NOTE:</text>
<text x="22.4" y="161.1">C</text>
<text x="382.9" y="161.4">-</text>
<text x="409.5" y="161.1">C</text>
<text x="359.4" y="171.6">NOME FILE:</text>
<text x="369.2" y="177.3">NORDLI_690-211-75.dwg</text>
<text x="359.3" y="188.9">VERS</text>
<text x="399.3" y="188.9">DATA</text>
<text x="22.4" y="211">D</text>
<text x="409.5" y="211">D</text>
<text x="359.4" y="233.9">A</text>
<text x="393" y="233.9">2017.07.18</text>
<text x="359.4" y="238.4">TAVOLA NO.:</text>
<text x="394.2" y="238.4">09 DI</text>
<text x="402.7" y="238.4">12</text>
<text x="22.5" y="261">E</text>
<text x="409.5" y="261">E</text>
<text x="359.4" y="281">DATA:</text>
<text x="369.4" y="280.9">2017/07/04</text>
<text x="384.3" y="280.9">SCALA:</text>
<text x="398.9" y="280.9">1:10</text>
<text x="19.8" y="287.2" transform="rotate(-90 19.8 287.2)">DIRECTORY:/USERS/VALERIA/VV-D_4_CAMERA/NORDLI_690-211-75.DWG| PLOTTED ON: 7/16/2017 10:19:53 PM | BY USER: VALERIA</text>
<text x="359.3" y="283.9">REV:</text>
<text x="384.3" y="283.9">FORMATO:</text>
<text x="400.8" y="283.9">A3</text>
<text x="49" y="290.3">1</text>
<text x="105.6" y="290.3">2</text>
<text x="155.6" y="290.3">3</text>
<text x="205.6" y="290.3">4</text>
<text x="255.6" y="290.3">5</text>
<text x="305.6" y="290.3">6</text>
<text x="358.9" y="289.5">0</text>
<text x="368.9" y="289.5">10cm</text>
<text x="383.9" y="289.5">25cm</text>
<text x="401.7" y="289.5">50cm</text>
</g>
</svg>
